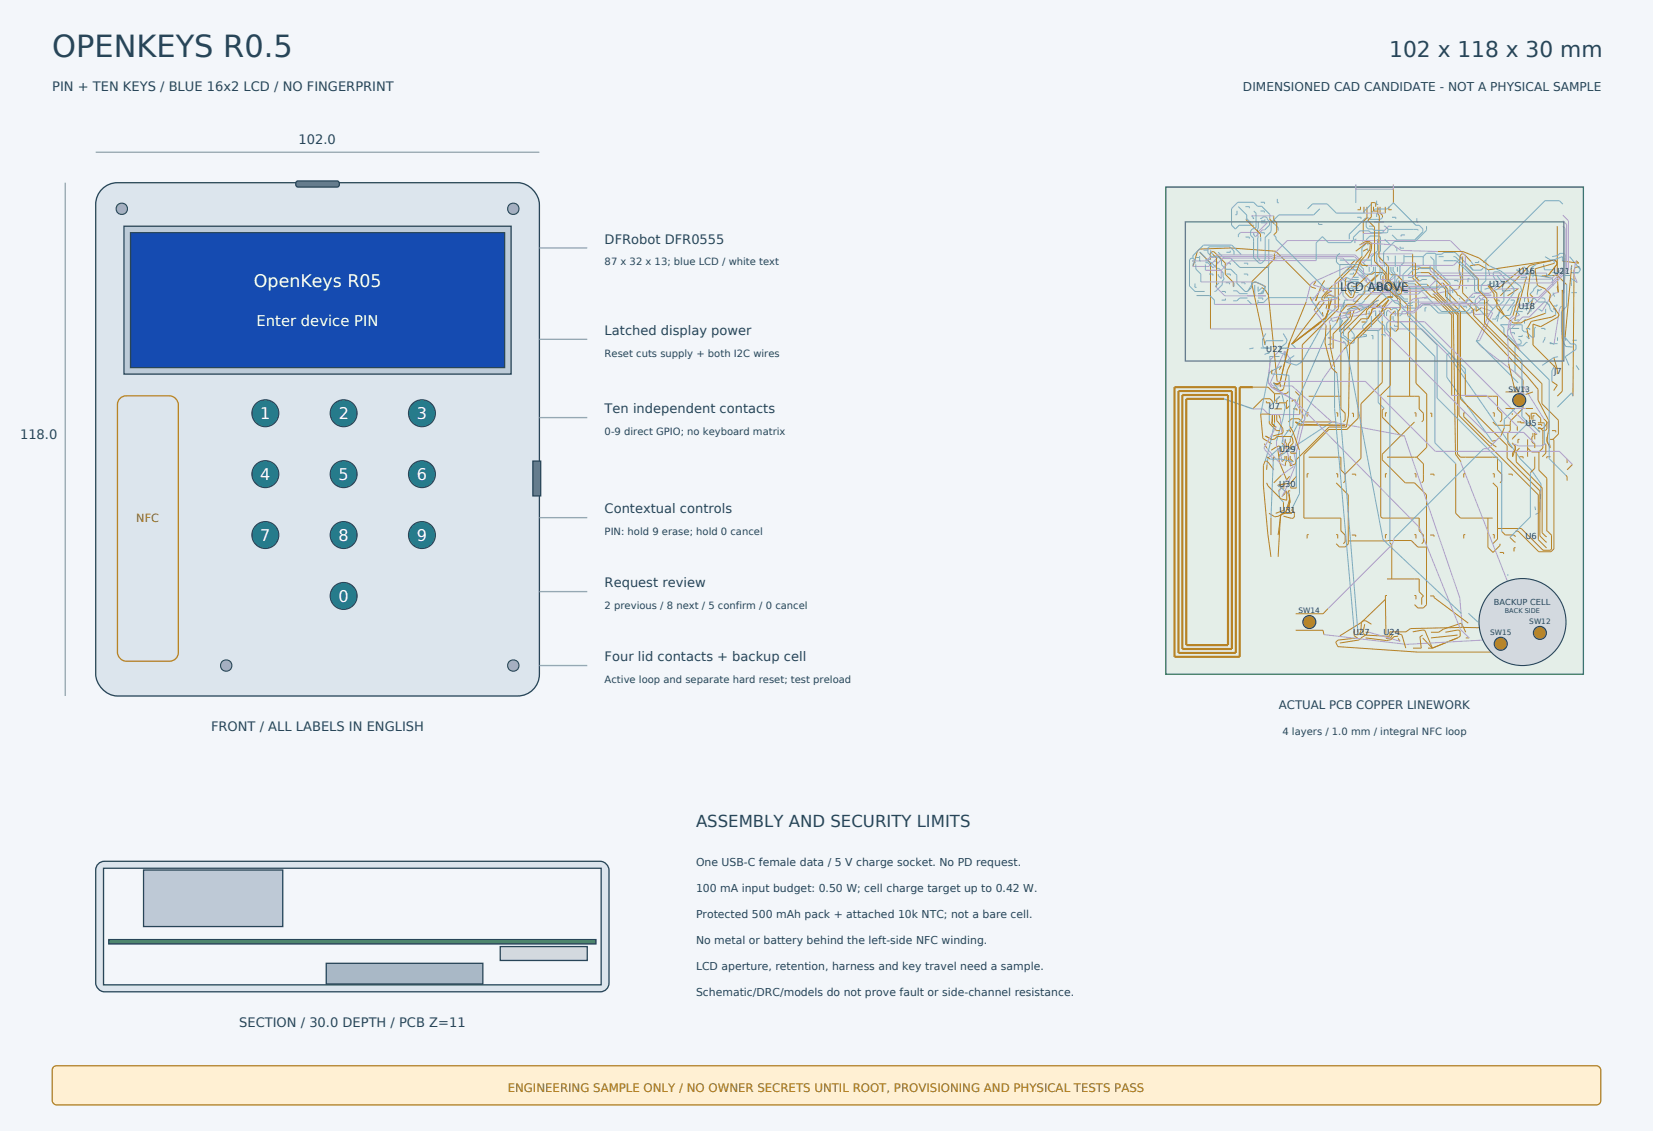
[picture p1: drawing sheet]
<svg xmlns="http://www.w3.org/2000/svg" width="503mm" height="344mm" viewBox="0 0 503 344" stroke-linecap="round" stroke-linejoin="round" font-family="sans-serif">
<path d="M0 0h502.7v344h-502.7z" fill="#f3f6fa"/>
<path d="M31.4 57.2a6.6 6.6 0 0 1 4.3-1.6h121.7a7.1 7.1 0 0 1 6.6 6.6v142.9a6.6 6.6 0 0 1-6.6 6.6h-121.7a7.1 7.1 0 0 1-6.6-6.6v-142.9a6.6 6.6 0 0 1 2.3-5z" fill="#dce5ed" stroke="#284558" stroke-width=".4"/>
<path d="M90.2 55.2l.4-.2h11.9a.96 .96 0 0 1 .7 1 .96 .96 0 0 1-.7 .9h-11.9l-.6-.4z" fill="#657f91" stroke="#284558" stroke-width=".4"/>
<path d="M37.7 68.8h117.7v45h-117.7z" fill="#bdcbd8" stroke="#284558" stroke-width=".4"/>
<path d="M39.7 70.8h113.8v41h-113.8z" fill="#154bb1" stroke="#284558" stroke-width=".4"/>
<g fill="#267b8b" stroke="#284558" stroke-width=".33">
<circle cx="80.7" cy="125.7" r="4.1"/>
<circle cx="104.5" cy="125.7" r="4.1"/>
<circle cx="128.3" cy="125.7" r="4.1"/>
<circle cx="80.7" cy="144.2" r="4.1"/>
<circle cx="104.5" cy="144.2" r="4.1"/>
<circle cx="128.3" cy="144.2" r="4.1"/>
<circle cx="80.7" cy="162.7" r="4.1"/>
<circle cx="104.5" cy="162.7" r="4.1"/>
<circle cx="128.3" cy="162.7" r="4.1"/>
<circle cx="104.5" cy="181.2" r="4.1"/>
</g>
<g fill="#9eb0bd" stroke="#284558" stroke-width=".33">
<circle cx="37" cy="63.5" r="1.73"/>
<circle cx="156.1" cy="63.5" r="1.73"/>
<circle cx="68.8" cy="202.4" r="1.73"/>
<circle cx="156.1" cy="202.4" r="1.73"/>
</g>
<path d="M36.7 121l1.7-.6h13.2a2.83 2.83 0 0 1 2.6 2.6v75.4a2.65 2.65 0 0 1-2.6 2.7h-13.2a2.83 2.83 0 0 1-2.7-2.7v-75.4a2.64 2.64 0 0 1 1-2z" fill="none" stroke="#b18028" stroke-width=".4"/>
<path d="M162.1 140.2h2.3v10.6h-2.3z" fill="#657f91" stroke="#284558" stroke-width=".4"/>
<path d="M19.8 55.6v156.1M29.1 46.3h134.9M164 75.4h14.6M164 103.2h14.6M164 127h14.6M164 157.4h14.6M164 179.9h14.6M164 202.4h14.6" fill="none" stroke="#91a6b6" stroke-width=".4"/>
<path d="M354.5 56.9h127v148.2h-127z" fill="#e4eee8" stroke="#367457" stroke-width=".4"/>
<g fill="none" stroke="#b78325" stroke-width=".3">
<path d="M423.8 56.2v5.5M364.9 76.7l3.2 3.3v20M368.2 79l-.1-2 .5-.5h.6l3.4 3.5v3.4l2.5 2.5v1.3M368.8 77.3l1.2 1.2v8.5l-.3 .2M378.9 66.7l4.4 4.5v.9M386.2 66.4v.3l1.3 1.4M387.4 65.6v1.3l.9 .9v2.7l-.9 .9M387.6 77.1v1.7l-7 6.9M412.1 79.2l-1.2 1.2v.5l-4.9 4.8v8.2M412.3 76.4l3.2-2.5 .7-.1 .5 .4-.1 1.7-2.9 3.6M413.5 74.5l1.6-1 1.2-.1 .9 .7-.2 1.7-.9 2.8M413.7 79.5l.5 1.2 1.9 .1"/>
<path d="M413.7 79.5l-1.3 3.6-.9 1.2M413.7 62.9v.9h-.8M414.2 77.9l-1.8 2v.5l-5.4 5.3v8.2l-11 11v22.4M414.8 62.9v1.9M415.7 62.9v3.4l-1.1 1.1v3.6M415.9 75.7l-1.4 .7M417.7 62.9v1.3h1.3M418.4 62.9v-1l-.3-.3h-1.1v4.4l-1 1 2 2.1v10.4l3.8 3.8v2.1l2.9 2.9v.9l.4 .4h.6l.5-.6v-1.3l-.7-.8v-1.6M419 62.9v2.2l.5 .5-.1 12.6 2.8 2.8v4.1l3.3 3.3v.3M419.7 62.9v1.9l.7 .7v.6M421.3 62.9v1.9M422.3 62.9v.9h.9"/>
<path d="M429.6 77.2v7.3l5.9 5.9h.6l5.4 5.4v24.4M430.5 80v4.2l1.1 1.2M437.3 76.5h7.6l5 2 2.9 2.3M444.8 78v11.1l4.1 4v1.6l1.6-1.1M447.4 79.5l-2.2-2.2-.5-.2-.6 .7-.4 4.4 .6 3-.7 2.6M472.8 79l-7.6 1.7-8.9 9.3M472.8 79l.7 .7M472.9 79.1l-20.2 3-3-1.6-2.7 .3M473.5 79.7v.7M473.6 68.8v14.9M479.4 79.3l.7 .7-4.9-.6M362.8 81l1.4-4.6 .6-.7 9.6-.3 13.6 1 10.9 10.9 1.3 .4"/>
<path d="M383.8 87.5l1 .6 1 1.7 2.6 26.2M384.9 87.2l-2.8-1.4h-1l-.4 .7 4 18.4M397.2 91.8l-5.3 12.9-2.6 11.6M398.4 90.3l.5 1.2M400.2 85.6l-.8 1.1M401.3 91.7l-1.6 2.6M402.1 94.9l.3 1.3M402.7 91.9l-9.9 12.8M402.8 87.3l-.5 1.3M402.8 85.3l-1 1.7-1.7 4.5 .5-1.2M403.3 99l-.3 5.2 1.9 7.7 1.7 1.6M403.6 92.6l-.3 1.3"/>
<path d="M404.1 90.7v3.6l-1 2.3-10.3 8.1M404.5 98.8v6.6l1.4 6.3M404.9 90.8l-1.6 5.6-2 2-8.5 6.3M404.9 91.3l-1.6 5.3-10.5 8.1M405.1 88.5l-1.2 .5-.8 .8-.4 1M405.2 86.8l-3.1 3.6v.8l.6 .1M406 90.2l-2-.5-.5 .4 .1 .6M408.5 95.2h2.2M409.5 84.3l-.4 1v3.7l1.4 1.4 .6 .2 .4-.3 .7-2M409.7 94.3l1.7-1h1l1.4 1.2M410 88.3l.9 1.5M410.7 94.3v2l-5.3 5.2v4.5"/>
<path d="M410.9 86.9l.1 .2h1.5l3.8-3.7h1.1l.5-.5h2.7l.7 .7v1.9l3 3v.8l.9 1h.3l2.6 2.5v3.2M411.9 94.3l-1.1 3.1-3.4 3.5M414.1 97.9h1.3M416.6 85.6h.6l1.9-2-.7 .4-3.3 3.3v1.6l-3.3 3.7h-2l-2 2.3-1.3 3.3M419 85.7v1.5l-4 4M419.2 91.3l-.9 .4-2.6 2.6-.3 1.6M420.4 97.6v18.7l-6.5 6.5v16.6l-4.8 4.8M420.6 83.9v4.9l-12.8 12.8v22.8l1.3 1.3v2.1l-.6 .5M421.7 87.3l3.3 3.4h.3l.5 .5v2.8l-.6 .6v5.5l-.7 .7M423 83.6h1.8l4 4-.1 32.9M423.2 94.3l-.7-.7h-.8l-.8 .8v.7l-7.9 7.9v24.2l-3.4 3.4h-5.5l-7.6 7.6v19.4h11.3v3.8l1.3 1.3v2.1l-.6 .6M423.6 90.3h-1.7l-3.6 3.3-1 .4-.3 1.3-1 1.7h-2l-4 4.3v3.6l-1.3 1.3"/>
<path d="M424.3 94.5l-1.5 1.5v21.3l-2.9 2.9v36.9l.5 .5h11.2v3.8l1.3 1.3v2.1l-.5 .6M430.3 86.3l.3 .3v30l3.3 3.2v16.2l-3 3M431.2 82l.5-.5h3.7l7.6 7.7 .5 .7h.3l4.4 4.4v1.6l20.7 20.8v6.1l5 5v4.2l-1.6 1.6M432 82.9h2.5l5.1 5.1v2.2l4.6 4.6v26.5l14.1 14.2v3.8l10 9.9v13.8l2.1 1.9M434 86.4l9.2 9.4v42.3l1 .9h11.2v3.9l1.3 1.3v2.1l-.5 .5M435.7 89.5h.3l6 5.9 .6 42.7 1.7 2.3M437 86.4v2.4l6.7 6.8v30.8l24.1 24.1v13.7l2.6 2.4M438.8 86.1l1.5 1.9v1l24.1 25.4 3.4 4v3.3l3.3 6.3v2.3l-.7 3.6 1 2.4v-.9l-.9-.9v-1.7M445.6 80.9l4 4v3.4l2.6 2.5v5.7l10.1 10.1M451.5 91.1v7.1l10.3 10.4M452.4 86.7l2 2.6v1.4l3.2 5.3M452.7 86.7l2.5 2.5v4.4l2.4 2.4"/>
<path d="M461.8 87.8l-3.3 2.2M462.1 89.1l-2 6.9M463.3 81.3l-7.9 6.6M464.3 84.2l-3.7 13.3M465.3 89.5l.9 .9-1 4.3-.7 .9M465.6 81.5l-1.1 7.9 .3 2.6M470.1 95.2l-6.6 2.4-1 .6h-2.3l-2.6-2.2M472.7 80.1l-5.8 1.6v.7l.7 4.4 2.3 1 1.6 1.6-.3 2 3 4.3-.4 .7-5.3 3-2.3-.8v6.3l7.4 7.4M473.1 95.8l-1.1 .6-6.3 1.3-1.3 2.4 .6 3M473.5 80.4l-3 3.6h-1.6M473.5 80.4l-2.6 3.3-1 .3h-1M473.6 83.7l.3 5.2-.3-1.6 .2-.5"/>
<path d="M473.6 83.7l2.9 2.9M473.6 83.7l-4.7 .3M475.5 89.1l-.4-.9v30.8l-1.5 1.5M477.9 81l.1-.2-2 21.8M480.2 81l-1.2 .4-.3 .6-.3 38.5M380.3 117.7h5.3l2 2M386.9 112.4l-.2 1.3M387.6 116.7h1.8v1M387.6 119.7v2.8M389.3 116.3l-.7 .6-1-.2M389.3 116.3l-1 .6-1-.5 .3 .3M389.7 111.3l-.7 1.1"/>
<path d="M391.9 119.1l-.7 .6h-3.6M392.2 104l-2.9 12.3M392.5 110.6l-.9 2-1.2 5.5-.4 .6-1 .1-1.8-1.1 1.6 1 .9 .1 .5-.4M393.9 119.1l1.4 1.3v5.7M412.4 102.7l8.1-8.1v-1.5l1.9-1.9-3 4.6-8.9 8.9-.4 21.5-.6 3.7h-5.3l-10 9.9-.3 1.3-1.5 .6v-.9l-.6-.6v-1.5M445.6 113.8v6.7h9.8v3.9l1.3 1.3v2.1l-.5 .5M458.8 110.6l1.6 6.9 1.6 1.7h-4.1M460.7 113.3l2.5 2.3v8.6l-3.9 3.8v3l-.7 .7v3.2l1.3 1.4M466.2 119.2l-2.3 .8M472 116l1.6 1.1-1.1 1.7M472.5 108.7l1.1 3.6M473.6 112.3v1.5"/>
<path d="M384.5 134.9l.7 1.4M384.9 132.6l1.9 1.1 .8-.2 .8-.7h4.2l.4 .4 .3 1.5-.9 1v.8M385.1 122v.5h1.2M385.2 138.9l1.1 .7M386 128v.8l2.2 2.2h1M386.3 126.2l-.3-.3h-2.6l.7 7.4 2.6 1.6M386.6 136.9l2.3-1.3 .8 .7v1h.9M387 122.5v-.5l-.8-.7h-2.1l-3.1 3.1M387.4 138.9l-.2 1.5M387.6 126.2v2.4M387.6 124.4h2.3M388.1 129.8l-1.3-.9 .2-2.7-.2 2.6 1.1 1.1"/>
<path d="M388.3 126.2v1.7l1.8 2.3 .1 1.1-.2 .5-2.9 .8M388.6 136.9l.3 2M388.9 138.9l.1 1.5 2.3 5.5 .9-1M388.9 122.5h2.3M388.9 126.2l.5 1.1M389.2 120.5l-.9 .9v1.1M389.9 134.7l.9 1v.8M390.6 137.8h-.9l-.8 .8v.3M390.8 138.7v.8l-.9 .9M390.9 133.5v1l.4 .4v1.6M391.3 131h1.1v.4M391.3 138.7v1.5l-.4 .4v1.1"/>
<path d="M391.6 121.7l-.4 .4v2.3l1-1M391.8 128.3l1-.9h2.3l.9 .9h10.4M392.2 129.6l1 1.7 2 5.6M392.4 133.5v.9l-.6 .5v1.6M392.4 138.7v.8l.9 .9M392.5 137.3v.5h1.7v-.2M393.3 124.4h1.1v.4M394.2 121.7h-1.2v.5M398 139h9.8v3.9l1.3 1.3M398 120.5h9.8M398 125.5h-.5v1.2M406.3 125.5h.5v1.2"/>
<path d="M409.1 129.3h-14.1l-1-1 1.5 .7 13.5 .4M411.1 125.7h.5v1.1M420.9 124.2l-.5 .5v2.1l5.6 5.7h1.1M421.8 120.5h9.8v3.9l1.3 1.3v2.1l-.5 .5M421.8 139h9.1M421.8 125.5h-.5v1.2M430.1 125.5h.5v1.2M430.2 128.3l-9.8 9.8v1.7l7 7h2.8l3.6 3.7v33.4l-.9 1h-1.7l-1-1M430.9 139l2 2.1v5.2l-.5 .5M434.9 125.7h.5v1.1M445.6 125.5h-.5v1.2l7.9 7.8 2.1 1.5M454 125.5h.4v1.2"/>
<path d="M454 128.3l1 1h4.3M455.1 133.9l-1.3 .3M457.5 130.2l-1 2.3M457.9 124.2h2.9M459.9 134.7l.9 .9M459.9 125.7v.5M460 134.9l.8 .7v1.3l-.8 .8v1.2l.8-2.2M461 132.4l-1.1 1.2M461.4 128.3h1.1M461.4 129.6l.1 1.4M462.1 138.9h1.1v.5M462.1 133.6h-.5v1.2"/>
<path d="M462.1 136.3l-1 1v3.2l7.9 7.9v13.7l1.1 1.1h.3M462.5 128.1v.5h1.1M463.9 125.5l1.2 1.2M464.1 124.2h2.1M464.6 133.6v5.3M464.6 136.3l1.2 1.1h2.2M464.7 126.5h.4v2.6M465.1 128.7l.6 .5v.4M465.7 127.6v-1.9h1.4l1.4 1.5v1.4M466.2 131.7v1l-.3 .3v1.3l.5 .6h.4v1.4M466.7 126.5h-.5v1.1M466.7 131.7l.1 1.9"/>
<path d="M466.7 132l.8 .1M466.8 138.9v3.5l-1.4 1.4M467.7 130.2h.7l.8 .8M467.7 130.7l.6 .7M467.7 129.1h1.2v.5M467.7 128.6h1.9M468 137.4v5.6l2.4 2.4v16.1l1.4 1.3v4.2l-.3 .3h-2.2l-6.7-6.6h-7.2M469.2 131v5.3l-1.2 1.1M469.5 127.4l1 .9-.1 2.2-.5 .5h-.7M470 135l.1 2.8-1.1 1.1M470.5 128.7l-.9 1.3-.7 .4-.5-.2M471.4 133.6h.9"/>
<path d="M471.6 138.9h-1.2v.5M472 131h1.1v.4M472.3 133.6l.3 .3v33l-.9 .9h-3.7l-6.3-6.3h-.8M476.6 139.6v1.2M385.2 146.8l.4 1 4 3.9 1.7 .4v-2.8M385.3 141.3l-.1 1.6M386.5 157.4v5.3M387.4 142.9l-2.1-2.7h-.6l-.5 1.4v5.9l1.3 14.6 1 7.2M388.6 147.6l.3 .3h1.7M389.7 144.5l-2.3 2.3M390.3 152.7v2.5l-2.3 .9M390.6 148.4h-.9l-.8 .8v.3"/>
<path d="M390.8 147.1l-2.2 .5M390.8 149.3v.8l-.9 .9M392 150.3v5.1l.8 .7h-2.5l-1.6 .9-1.1 .2-1.7-1.1M392 150.3l.4 2.4-1.3 2.9-.7 .7h-.7l-.3 .7-.7 12.3M392 150.3l.1 1.7-1.1 3.8-.7 .2-.8 .6-.8 6.1M392.4 149.3h-.6l.2 1M392.5 147.9v.5h1.7v-.2M393.2 154.1l-.4 1.1 .8 .6v1.4l-.4 .4-2.9-.6M394.3 144.9l-1.9 2.2-3.8 .5M398 144.1h-.5v1.1M406.3 144.1h.5v1.1M406.4 146.8l3.6 3.7v14.9l-.9 .9h-1.8l-.9-.9"/>
<path d="M409.1 144.2v2.1l-.6 .5M411.1 144.2h1.2v.5M421.8 144.1h-.5v1.1M430.1 144.1h.5v1.1M434.9 144.2h1.2v.5M442.7 141v15.1l1.5 1.5h9.8M445.6 144.1h-.5v1.1M452.5 157.6v8.9l1.6 1.5 2.1-2.1v-.5M454 144.1h.4v1.1M454 146.8l1.4 1.5v15.6l-1.4 1.5M458.8 144.2h1.1v.5M476.2 144.5l.4 .4v1.3"/>
<path d="M478.2 141.2l-1.6 1.7M398 162.6h-.5v1.1M406.3 162.6h.5v1.1M410 164.5l19.2-.1 2 2h2.6M411.1 162.7h1.2v.5M421.8 176.1h9.8v3.9l1.3 1.2-.5 .6v2.1M421.8 162.6h-.5v1.1M422.7 165.1l.6 .6v10.4M430.1 162.6h.5v1.1M434.9 162.7h1.2v.5M445.6 162.6h-.5v1.1M454 162.6h.4v1.1"/>
<path d="M456.1 168h1.2v.5M456.7 161.6l1.1 1.1h2.6l.5 .5M459.2 163.4l1.5 1.5h.2M460.5 162.8l.2 .1M460.9 166.6h-.5v1.1M394 191.7h8.4l.2 1.3M403.9 185.1l-1.5 1.6h-8.4M411.8 191.7v1.6l1 .7-5.9 .7-.7 .6 .7 1.4 24.1 1.6h29.6M412.9 191.2l-.1 1.1M414 189.3l.6-.5h.8l1.7 1M414 189.3l-.1 2.7-.4 .7-.7 .4M414 189.3l-6.5 4.1"/>
<path d="M415 189.8l-.5 2.6 .1 .3 .7 .4M415.3 193.1l-2 1.5-5.8 1M415.3 192.3h1.1M421.3 182.3l.2 10.5M421.3 182.3l-7.3 7M421.8 181.1h-.5v1.2M423.5 192.9l-.6 1.2h-1.4M425.2 192.8l.9 .1 .3 .3 1.1 3.9M425.2 194.1l.6 .9M425.2 193.5l-1.3 .1-.9 .9-1.3 .3-6.4-.8M429.7 192.2l2.9-.6 .8 .2 2.2 5.3M430.1 181.1h.5v1.2"/>
<path d="M432.7 194l2.9 3.1M432.7 193.1l-.9 .6 .4 3.4h-2.5M434.3 197.1h1.3M434.9 181.2h1.2v.5l10.4 7.8M439.6 192.3l4.1-.7 .2 .2 .2 .5v1.2l-.6 .4-7.9 3.2M443.2 194l-7.6 3.1M443.2 193.1l-8 .9M444.5 189.5l-5.6 1.9-1.4 .9h-2.3M444.5 189.5l.2 1.3M444.5 189.5l1.3 2.8M444.7 190.8l-15.8 .4-1.3 1h-4.9v1.3l-7.4-.4M445.8 194h1"/>
<path d="M460.6 193.3h-8.4l.3 1.3M464.1 191.4v3.6h8.4M472.5 190h-8.4l-2.2 1.1-17.2-.3"/>
</g>
<g fill="none" stroke="#7cacc0" stroke-width=".3">
<path d="M412.3 56.2v5.5M362.6 79.3h1M362.8 78.5h-.6l-.5 .5v8l1.7 1.6h3M362.8 78.5l.3 .3h.6M363.6 79.3l.1 .1M363.7 79.9h-.6l-.3 .2v.9M363.7 78.3h1.1M364.8 77.8v1.6h.3M364.9 76.7l1.7 1.6M366 76.1h1.3M366.6 79.9h.8l1.5 1.6M366.6 78.8h1.4l.2 .2"/>
<path d="M366.6 79.4h.9l.4 .3h.4l1.8 1.9h.6l1.3 1.3 .2 2.1-.5 .5v1.1l-2 2h-.4M368.2 76.1v.6l.6 .6M369.2 79.4h.7l.6 .6M370.5 76.7l1.8 1.8h1.9l2.9 2.8h8.7M374.2 76.2v.5h-1.2M375.3 77.4v-1.1l-1.3-1.2h-6.3l-.4 .3v1.5l1.3 1.2h1.9l1 1v1.4l1.4 1.4h1.4l1.8 1.8v2.5l2.5 2.4h.8M376.2 64.1v1.2h-.5M376.6 62.8l2.5 2.6v1.1M377.3 70.7l-.7 .7v.7M377.5 77.4l-2.9-2.9h-8.6l-3.2 3.3v.7M378.8 72.1h1.1v.5M378.8 62.8h1.1v.5"/>
<path d="M379.1 66.5l1.3 1.3h.7M379.1 66.5l-.2 .2M380.6 65.6l.5 .5v.4l.3-.2M381.1 68.4v.1M381.3 70.8v.7l.5 .5M382.7 67.5v1.9l-.3 .3 .1 8.8 .8 .8M383.3 66.3l.2 .2 .6-.6h.9l1.1 1.5v1l-1.4 1.5M383.3 72.1l.1 1.3M383.3 70.8h1.2v.5M383.3 64.2h1.2v.4M383.4 61.5h1.2v.5M383.5 67.8h1.9"/>
<path d="M384.7 66.7v.5h-1.2M385.9 72.8l-.1 8.5M386.2 66.4v-1.2l-2.5-2.5h-1.3l-1.2-1.2h-4.8l-1.9 1.9v5.1l1.2 1.2 1.1-1.2 4.6 .1M387.4 71.4l.6 .7v.7l15 14.9h8.1l1 1.3h1.1M387.5 68.1l1.2 1.1v.9M388.5 60.5v1.1h.4M401 67.8v.5h1.2M401.4 63.5l-1.9 1.9h-10.6l-2.3 2.3-.1 2.8-1.7 1.7v6.7l-1.1 1.2h-.7l-1.8-1.8v-5.9l-.9-.8v-1.4l.7-.6h.6l.4-.4v-4.3l-.7-.7M407.5 79.1h9.5M407.5 77l-1.1 1v1.7l.8 .8h6.1l1.4 1.3M412.1 79.1v.1M412.5 72.8h-.5v1.1"/>
<path d="M412.7 66.1h1.2v.5M414.2 77.9v-2.6l1.3-1.3v-1.1l1.1-1.1h2.9l.3 .4v4.2l-1.1 1.1v2.3l.3 .3v1M414.6 80l1.1 1.1M414.6 71v2.1l-.3 .3M415.9 75.7v.4h1.1M416 67l-.5 .5v1.5l.6 .6h1.3l.5 .4h3M416.3 68.8h1.6M416.5 73.4h-.5v1.2M417 62.2l-2.2 2.1v.5h-8.4l-2.8-2.8h-4.4l-1.5 1.5M417 64.8l1.2-1.2h3.7l1.9-1.9 6.8 6.8h1l1.1 1.1v.9l-2.5 2.5h-5.3l-1.5-1.6M417.9 67.5h3M418.7 61v1.2h.4"/>
<path d="M418.9 72.8v3.5l-1.9 1.9v2.9M419.1 64.8h-.4v1.2M419.4 67.5h.1M419.7 78.1v1l-.3 .2M420.4 66.1l-.5 .6h-3.2l-.4-.4h-1l-5 5v1.5M420.9 68.8h.3l1 1M421.1 72.8l1.9 1.8M421.7 78.1h.5v1.1M422.2 69.8l-.1 .7-.4 .3h-4.8l-.6-.6h-2.7l-2 2v.8l-.8 .8h-6.8l-1.8-1.8-1.9 1.9v5.4M422.2 69.8h8.9l.3 .2M422.4 68.7l.9 .2M423.3 66.1h1.2v.5"/>
<path d="M424.3 75.2h.5v1.2M424.3 77.8v3.3M425.8 75v.5h1.2M427 77.5v2.3l-1.4 1.3 .1 2.9-.9 1v2l-.5 .5v2.3l.7 .7v1l2.2 2.1h4.1M427 78.1h5.8M427.3 71.4h-1.2v.5M429.9 69.8h.1M430.9 66.4v1.1h.5M432.8 78.1v2.6M433.8 68.8v1.2l-3.4 3.4h-6.3l-3.3 3.4v3l.2 .2v1.1M435 78.1l1.1 1v4.3l1.2 1.2M436.7 77.3v4.6l4.3 4.2v5.3l1.8 1.9"/>
<path d="M436.7 77.3h1.8l.5-.5h3.6l5.4 5.4M436.7 77.3l-.3-.3h-2.6l-1 1.1M437.5 78.1h1.5M439 79.3h4l5.4 5.4v3.9l.4 .3h1.2l.5-.4M442 78.1h.6l6.8 6.8v3.1M447.4 79.5l.6 .9 .5 .3M449.7 79.4v.4h-1.2M451.9 79v6.4l-1.4 1.4v1.7M469.9 78.1l1.6 .9h1M472 78.1l1.7-.4 .7-.6h1.3l.3 .3-.1 6.4M472.5 79l2.7-.9v1.3M472.5 79l.2 1.1"/>
<path d="M475.3 62.1l-1-1.1h-4.5l-18.8 18.8M477.3 78.1l3.3 3.9M363.4 86.2v1.2h.5M363.7 80.4v1.4l1.5 1.5v2.4M363.9 89.9h4l1.4 1.4v1.3M366.6 80.4v1.8M367.7 83.3h1.2v.5M370.5 83.3v.5l.9 .9M370.7 86l-1 1.2M371.5 88.6h1.2v.5M372.7 90.8v.5h-1.2M372.8 86h1.1v.5"/>
<path d="M373 83.3h1.2v.5M373 80h1.2v.5M375 88.4h1.2l.8 .9h2.4M375.3 86v1l-.2 .2M377.5 86h1.1v.5M378.3 83.3h1.1v.5M378.3 80h1.1v.5M379.4 91.3l1.3 1.3h1.3l.6-.6M379.4 90.6h-2.4l-.8 .9h-1.2M379.4 88.6l1.6-2.6 .7-.3 2.3 1 .7 .6v.3l-1.3 1.7M379.8 91.6h.1M380.6 85.7v1.7l-1.2 1.2"/>
<path d="M381.6 86.7v3.3h-2.2M382.6 87.2v1.4l1.2-1.1M382.6 91.3v.7M382.6 90.6h1.4v.6M382.6 90h2.4M382.6 89.3h1.4M384 88.7v.6M384.9 87.2l-.9 2.1M385.8 81.3v9.2M385.8 90.5h21l.7 .8M385.8 90.5l-1.5 1.5h-1.7M398.9 91.5l3.5 4.7"/>
<path d="M404.7 96.6l.5 1.2M405.9 90.2v.3M406 93.9l-2.1 2-8 14.2-1.6 1-3.3-1-.4-3.3 1 1.3-2.5-.9M406.5 98.2l-3.4 4.1-9.6 22.2-.3 5.3-.7 .6h-.3l-2 2.7-.3 1.6M406.9 96.6l1.4 .9M407.5 80.5v3.4l1.7 1.8h4M407.5 85.7h.5v1.1M408.3 97.5l-.6 1.1v3.7l.3 .4h.5l2 1.7h.9l.4-.3v-2.4l-1.7-2.2M408.3 97.5l-.6 1.2M408.4 83.3l1.3-1.2h3.5l3.5 3.5v2.6l-.2 .3h-1.7l-.5 1.1h-1.1M408.4 88.6v1.3M408.9 91.8l-.5 2.1"/>
<path d="M408.9 91.8l-1.1 2.3-.4 6.8M409.5 84.3l1.3 .7h2.4M410 91.3h-1.1v.5M410.5 88.6h.4v1.2M410.9 86.9l.9 .7h1.4M411.5 84.3h1.7M411.6 82.9v.4h-1.1M411.7 86.3h1.5M413.2 83.7h1l1.3 1.3v.6M413.2 91.6l-1.6 .1M413.2 87h2.4l.4 .4M413.2 93.6l-2.7 .3-1.2 1.7v.4l.8 1-1.3 2-.3 3 1.5 1.2 1 .5"/>
<path d="M415 91.2v.3l-.8 .8h-1M415.7 96.1v1.7l-1.3 1.3v.6l.8 .8h4.1l.8-.8M416.4 81.1v1.5M416.4 94.6v1.5M417 96.1v3.4M417.7 81.1v1.3l-1 1h-1.5l-2.2-2.2h-3.5M418 94.5h.4v1.6M418.4 81.1l-.1 6 4.1 4.1M418.7 92.3l2.3 2.4v1.4M419 96.1v1.3l2.1 1.8v1.7M419.2 91.3l-5.4 3.2 .8-.6-.2-.8-1.2-.2M419.4 94.5l.3 .3v1.3"/>
<path d="M419.7 81.1v2l-.6 .5M420.4 81.1v2l-.5 .5v1.4M420.4 96.1v1.5M421.7 81.1v1.7l-1.1 1.1M422.2 94.3l-.5 .5v1.3M422.3 81.1v1.8l.7 .7M422.7 99.2l1.8 1.6M423 96.1v1l-1.3 1.2v2.1l1 .9v63.8M423 81.1v1.5l.7 .7v.6l-.8 .8v5.9l1.5 1.6h.6l3.1 3h.6l16.9 17v1.6l-4.6-6.3-1 .3v6.9l13.8 19.5M423.2 94.3l.5-.5h.9l.5 .5-.1 1.8M423.7 96.1v1.1l.6 .7h1.5l10.6 10.5v26.3l6.3 6.3M423.7 81.1v1.3l.5 .5v4l-.6 .7v2.7"/>
<path d="M424.1 98.7v.5h1.2M424.3 94.5v1.6M425 81.1v1.5M425.5 88.7v.6l1.6 1.7h1.1M425.5 85.3l-.2 2-.6 .6v1.4l2.3 2.3h1.2M426.4 94.7v.7l-.8 .7M426.6 86.4v1.2l.6 .7h1M428.1 96l9 8.9v16.2l19.6 19.6v20.9M428.2 86.3h2.1M428.2 87.6h4.1l.3-.3h6.8l.7 .7v4.1l2.1 2.1h1.2l.4-.3v-1.2l.6-.6h1.3l.8-.8h.7M428.2 85.7h1.6l1.7-1.7h3.7l1.8 1.7v.7M428.2 92.9h1.5"/>
<path d="M429.8 91.9l-.6 .4h-1M430.8 90.6l.5 .5v2.5M431.2 82h-1.3l-1.7 1.7M431.3 93.6h.5l1-1h2.1l2.6 2.6h9.7l1.3-1.3-1.1 .8M432 82.9h-1l-1.4 1.4h-1.4M433 90.6h.9l.3-.2 4.2 4.3h7.7l1.1-1.1v-1.5h1.5M433.9 93.6h-.5v1.2M433.9 85h-1.5l-.4 .4h-.4M433.9 88.3h-1.5l-1 1.1M434 86.4h-2.3l-.6 .7-2.9-.1M434.9 81.7h-2.6l-.6-.6h-2.7l-2.3 2.4v1.8l-.9 .8v1.5l1.4 1.4h1M435 80.7l-.1 1.5"/>
<path d="M442.2 85.3h1.2v.5M442.3 88h-.5v1.1M443.7 82.2l1 2.5M443.9 90.6v.5M444.9 93.3h1.1v.4M445.3 81.7h.1M445.6 80.9l-.1 .1M445.9 87.3v.5M446.9 84.7h-.5v1.1M447 80.8l1 1.4M448.4 89.9v.5h-1.2M448.7 91.2v1.4l2.6 3 .9 .6v.4l1.3 1.3h.3"/>
<path d="M449.7 90.4l.8 .7h1M450.5 88.5l1.2 1.3h1.8M451 81.6l-.6 .6h-2.4M451.5 88l3.3-1 .6-1-1.3-2v-1l.4-.3h1.3l4.6 4.9v1.4l-5.4 7.6v.4h-1.2M452.1 91.9l2 2M452.7 82.1l.3 1.6M452.7 91.3l-.8 .8h-2.2M452.8 80.8l3.7 1.7 5.9 4.6 .4 1.3-.7 .7M453.9 86.1l-1.5 .6M454.1 93.9l-1.1 1.5M454.8 91.3h1.1v.5M455.2 83.7l1.7 2.4"/>
<path d="M455.4 87.9l-1.5 .7M456.1 93.9l-.8 3.9M456.9 87.3v1.3l2.5-.3M457.4 88.2v3.2l-1.3 1.3h-.8l-1.2 1.2M459.4 91.3h1.2v.5l-2.1 2.8M460 99.5v.4M461.3 81.9v.5h1.2M461.5 92v-.9l.4-.5-.3 1.3-1.7 1.7v.7l-.7 1.6-1.8 .1-1.1 1M461.6 83.7h2.2l.2-.2h.6l.3 .2h2.2M461.9 97.2l-1.3 .3M462 99.9h-2.9l-.6 .6v1.4l2.8 2.8h1.1l.2-.2v-.7l-.6-.6h-.2M463.1 93.9h1.1v.5"/>
<path d="M463.1 93.1h1M463.1 94.8l-2.1-.2 1.1 1.2M463.4 81.1l1.9 1.9h.9M464 99.9h1.2v.5M464.1 90.6h-.5v1.2M464.1 97.2h-.5v1.2M464.1 93.1l2.5-2.5 1.2 1.3h2.4l1 .9 .3 1.4 .5 .6h.3M464.3 84.2l-1.8 .1M464.8 92l-.7 1.1M465.6 94.8v-.9l-1.1 1.7M466.2 84.3v-.6l5.9 .9 .2 2.3M467 99.5l-.4 .4v2.6h-.8l-1.6-1.6h-.7l-.6-.6-.1-1.5h-6.5l1.1 1v1.7l3.6 3.7"/>
<path d="M467.2 80.4l-1.6 1.1 .6 .9M467.6 86.8l-2.3 2.7M467.9 93.9l1.1 .8M468.7 99.9h1.1v.5M468.7 90.6h.7l.5 .5M468.9 88l-1.2 .5v-.5l-.3 1.6M469.4 80.4l.3 1.7h2.4M470.1 93.9v1.3M470.4 83v.8h1.7M472.3 89l.5 1.2M472.3 93.9h.8v1.9M472.6 93.9l.6 .6"/>
<path d="M473.5 92.6v.5h-1.2M474.9 93.1l-.6 .8M475.2 81.5v1.4h-3.1M475.9 83.8h1.8M475.9 83.8v.7M476.5 86.6v6.6l-1.6 1.6v4.9l.3 4 1 1.7 2 .1M477.9 89h1.7M477.9 81l-.2 1.1M479.6 85.9l-1.9-1.3 .2 2.3M480.2 81l.4 1M480.6 82l-.6 1-2.3-.1h2.4M381.2 105.8l-1.3 .3"/>
<path d="M385 101.4l-1 1.7v2l.3 .6 1.8 .2-2.7-.1M385.3 107.5h.5l.3-.3-1.5 .6M386.7 113.7l5.3 .4 .2 15.5M387.3 116.4l2.6 3.5 1 4-.7 3.3-2 6.9M389.1 108.4h-3l.2 1.1M389.6 105.5l-.5 .4M389.7 111.3l-3.4 1.8-.4 .5-2.5 12.3M390.3 103.6h-5.3l-.3 1.3M390.3 101.4l1.1 2-.3 1-1.5 1.1M391.8 105.8l-2.7 .1M392.8 104.7l1.2 1.1M393.6 108.1l-1.9 1.3"/>
<path d="M402.4 115.1l-5.6 11.3v1.3l-1.3 1.3M405.1 104.5l-1.3 .3M405.1 102.5l-1.3 .3M405.9 111.7v12.5l5.9 67.5M406.6 113.5l6.3 77.7M407.7 102.2l.8 .7M408.5 103.7l.8 .8 11.3 59.5 23.8 22.5M414.4 101.8h1.2v.5l-4.6 .6M417 102h.5v1.2M419.1 100.5v21.9l1.8 1.8M420.1 101.8h1.2v.5M440.7 108.4l21.7 31.2 3.3 3.3 2.9 4.3-.3 8.6-1.3 .6"/>
<path d="M450 103.6h-1.1l12.8 12.8M459.4 101.2h1.2v.5M461 105.2l-.3 .3v7.8M461.8 108.6l1 1v17l2 2M462.3 106.6l8.8 8.9v24l5.1 5M462.9 101.8v.5h-1.1M464.3 102.3l.7 .8M464.5 104.3l-.2-.3-1.2 1.2h-2.1M469.8 102.5v.5l-.6 1.2M472.9 111.1l-.9 1.7v3.2M473.7 104.5h-2.3v-.3l1.2 .5M473.7 102.6v1.1"/>
<path d="M473.8 108.5l-1.3 .2-3.5 2.4M476.2 103.7l-.2-1.1 1.6 2h1.4l.3 .3v1.3l-3.3 2.3 1.1 2.6M478.2 103.5h1.4M479.3 111.1l.9 1.4M386.3 139.6h3.3l3.7 .8M387.6 128.6l-1.5 7.4-1.4 4.2M389.2 120.5l-3.2 3.2v4.3M390.9 133.5l-.4 1.7-4.9 4.1-.3 2M394.2 137.6v10.6M395.2 136.9v13.3l-2 3.9M396 127.3l-1.1 1.3-2.5 4.9M405 128.3l-16.1 10.6"/>
<path d="M451.2 136.5l-27.1 27.1M460.8 124.2l-3.3 3.3v2.7M464.8 128.6l-3.8 3.8M464.8 128.6h.6l2.9 2.8M469.6 128.6v6.1l.4 .3M478.4 120.5l-.4-1-4.4 4.4M387.2 140.4l-.7 17M388.6 147.6l3.4 2.7M388.9 149.5l.2 1.9 1.2 1.3M465.4 143.8v13.4l-6.2 6.2M466.8 154.1l.2 1M458.6 174.6v.5"/>
<path d="M446.6 186.5l2.9 2.7"/>
</g>
<g fill="none" stroke="#b3a0ca" stroke-width=".3">
<path d="M412.3 56.2v1.3h11.5v-1.3M380.6 65.6h6.8M384.7 69.9h-.7l-2.2 2.1M385.4 67.8l-3 2.9h-5.1M387.6 77.1l3.9-3.9h49.6l4.5 4.5v3.2M400.3 79.3h-26l-2.9 2.9M413.5 74.5l2.3-.6 7.9 .6 2.3 1.7 11.3 .3M414.8 64.8h6.5M419.4 79.3l.7 .7h10.4M422.4 68.7l-2.3 2.3h-5.5M429.6 77.2h-12.3l-2.7 2.8-2.5-2.5h-23.9l-.3 .3h-.6l-.3-.3h-17l-.7 .8h-1.4l-1.1 1h-4.2M444.8 78l-2.7 2.7h-27.9l-1.4-1.4v-.4l-.8-.8h-23.7l-.2 .2h-1l-.3-.2h-16.2l-3 2.9h-4.8"/>
<path d="M475.3 67.1l1.2 1.2v13.6l-8.6 8.6-16.7-.1-1.9 1.9h-17.1l-2.4 2.4h-3.4M475.3 68.8l.7 .7v12.3l-4.3 4.2h-15.5l-3.1 3.2h-5l-2.7 2.7h-15.6M475.3 65.4l1.7 1.7v14.9l-10.8 10.8h-33.8l-2.4 2.4h-2.1l-.3 .2h-4.3l-1.1-1.1M479.4 79.3l-.4 1-.3 3.3 .9 2.3M365.2 85.7h15.4M366.6 82.2h4.8M368.9 81.5l3-3h14.7l.3 .2h1.3l.3-.2h19.9l8.7 8.8h3.5l.8 .8h.8l1-1h3l.6 .6h10l1.6-1.6h.4M369.7 87.2l2.8 2.8h12.5M371.4 82.2v2.5M399.4 86.7l5.7 1.8-2.8-.7-.4 .2-3 3.5M399.7 94.3l3.6 4.7M402.3 88.6l3.6 1.6"/>
<path d="M408.4 89.9l1.4 1.4h1.8M409.5 81.2l-10.3 4.6-.6 .7-1.4 5.3M409.5 84.3l-4.3 2.5M411.5 84.3l-5.2 6.7-5 .7M411.6 91.3v.4M413.8 94.5l-1.3 .6-7.3 1.7-1 1 .3 1M414.7 81.8v1.7l3 3h3.1l.9 .8M416.5 88.5l.5 .5h7.2l1-1h.6l.6 .6h6l1.8 1.8-4.5 .5-2.7 2.6h-12.5l-6 1.7-5.2-1.3M418 94.5l-1.3 .8-8.4 1.4-3.1 1.1M418.7 92.3l-.3 .3h-49.1M419.4 94.5l3.3 3.4h10.6l34.2 34.2M425 91.5h-1.6l-1.6 1.6h-15l-.8 .8"/>
<path d="M431.4 89.4l-18.1 .1-1.7 1.8M431.6 85.4h-5.2l-.6 .7h-.6l-.3-.3-5.9-.1M434.9 82.2l.9 .8h34.6M443.6 87.8l-7.9 1.7M447.4 94.7l1.3 .9 4.3-.2-4 8.3 1.4 1.6 10.3 8 2.2 1.9v1.6l6.6 10.6M450.5 93.6l2.8 .9 .6 .7-3.9 8.4M452.7 86.7l-14 .1-1.4 1.4h-10.7l-.6-.7h-1l-1 1h-2.8l-.8-.8h-4l-.4-.3M453.5 89.8h-3.4l-1.4 1.4M460.1 96l-1 1-.6 4 .3 9.6M461.8 87.8l-6.4 .1M462.1 95.8l-2.3 1.3-.6 2.3 .3 2 2.8 5.2M464.3 84.2l-.3-.4h-39.5l-1.2 1.2h-3.4"/>
<path d="M469.9 91.1v.5l-4.8 4.8h-2l-3.1 3.1M473.9 88.9l-1.3 .3-1 1-2.6 4.5M474.3 93.9l-1.7 10.8M475.2 81.5l-3.4 3.4h-34.2l-.3-.3-2.6 2.6h-7.4l-.7-.8M475.9 84.5l-.4 4.6M368.1 100h64.3l8.3 8.4M386.3 109.5l-.7 6.6 1 1.6 1 .4 6 3.6 3.3 5.3-2.7 10.6M386.3 109.5l-.6 6.9 1.3 1.7 6.6 3.6 38 38.7 12.6 31.1 2.6 2.5M388.4 116h26.8l21.3 21.3h37.7l4 3.9M392.5 110.6v-1.3l-1.9-2.5-4.3 9.6 .7 1h5.9l12.1 10.9 22.1 4.2 16.8 49.3 .8 9M403.8 102.8l5.5 1.7M405.4 106h-15.6l-3.5 3.5"/>
<path d="M408.7 106.2l-6.3 8.9M421.1 100.9l30.6 30.6h11.7l3.4 3.4M462 119.2l1.9 .8M381 124.4h3.1l1.7 1.7h9.5M385.2 136.3l4.3 4.7 1.4 .7M388.1 129.8l-3.7 6.3 .2 .6 2.5 2.7 .1 1M388.2 134.1v1.7l1.3 2.3 .4 2.3M389.4 127.3l.6 6 2.3 6.9 1 1.7-3.6 2.6M395.5 129l-2 8.6 .6 3.3-3.3 8.3-.9 1.8M441.5 120.2h10.5l9.4 9.4M456.5 132.5l-4 4h-1.3M460 134.9l1.9 .7h6.7l1.4-.6"/>
<path d="M460.8 124.2h3.3M391.3 145.9l-2.4 3.6M444.3 140.4l19.8 51M424.1 163.6l-.7 2-19.5 19.5M402.6 193l25.2 3 24.7-1.4M416.4 192.3l9.4 2.7"/>
</g>
<path d="M372.3 121.3l8.7 3.1" fill="none" stroke="#7cacc0" stroke-width=".4"/>
<path d="M381 117.7h-4v82.1h-19.8v-82.1h18.6v80.9h-17.4v-79.7h16.2v78.5h-15v-77.3h13.9v76.1h-12.7v-74.9h11.5" fill="none" stroke="#b78325" stroke-width=".66" stroke-linecap="butt"/>
<path d="M360.5 67.5h115.1v42.3h-115.1z" fill="none" stroke="#677e8d" stroke-width=".4"/>
<circle cx="463" cy="189.2" r="13.2" fill="#d3d9df" stroke="#284558" stroke-width=".33"/>
<g fill="#b95042" stroke="#284558" stroke-width=".33">
<circle cx="468.3" cy="192.5" r="1.98"/>
<circle cx="462" cy="121.7" r="1.98"/>
<circle cx="398.2" cy="189.2" r="1.98"/>
<circle cx="456.4" cy="195.8" r="1.98"/>
</g>
<path d="M30.1 262.5l1.6-.6h150.9a2.83 2.83 0 0 1 2.6 2.7v34.4a2.65 2.65 0 0 1-2.6 2.6h-150.9a2.83 2.83 0 0 1-2.6-2.6v-34.4a2.64 2.64 0 0 1 1-2.1z" fill="#dce5ed" stroke="#284558" stroke-width=".4"/>
<path d="M31.5 264.1h151.3v35.4h-151.3z" fill="#f3f6fa" stroke="#284558" stroke-width=".4"/>
<path d="M33.1 285.8h148.1v1.3h-148.1z" fill="#548768" stroke="#284558" stroke-width=".4"/>
<path d="M43.7 264.6h42.3v17.2h-42.3z" fill="#bec9d6" stroke="#284558" stroke-width=".4"/>
<path d="M99.2 293h47.6v6.2h-47.6z" fill="#a9b8c6" stroke="#284558" stroke-width=".4"/>
<path d="M152.1 287.9h26.5v4.2h-26.5z" fill="#d3d9df" stroke="#284558" stroke-width=".4"/>
<path d="M16.1 324.7l1.1-.6h468.3a1.41 1.41 0 0 1 1.3 1.3v9.3a1.32 1.32 0 0 1-1.3 1.3h-468.3a1.41 1.41 0 0 1-1.3-1.3v-9.3z" fill="#fff0d3" stroke="#b18028" stroke-width=".4"/>
<text font-size="9.3" fill="#284558" x="15.9" y="17.2">OPENKEYS R0.5</text>
<text font-size="6.6" fill="#284558" x="422.5" y="17.2">102 x 118 x 30 mm</text>
<text font-size="5.3" fill="#fff" x="77.2" y="87.3">OpenKeys R05</text>
<text font-size="5" fill="#284558" x="211.7" y="251.4">ASSEMBLY AND SECURITY LIMITS</text>
<g font-size="4.9" fill="#fff">
<text x="79.1" y="127.4">1</text>
<text x="103" y="127.4">2</text>
<text x="126.8" y="127.4">3</text>
<text x="79.2" y="145.9">4</text>
<text x="103" y="145.9">5</text>
<text x="126.7" y="145.9">6</text>
<text x="79.1" y="164.4">7</text>
<text x="103" y="164.4">8</text>
<text x="126.8" y="164.4">9</text>
<text x="103" y="183">0</text>
</g>
<text font-size="4.5" fill="#fff" x="78" y="99.2">Enter device PIN</text>
<g font-size="4" fill="#284558">
<text x="15.9" y="27.8">PIN + TEN KEYS / BLUE 16x2 LCD / NO FINGERPRINT</text>
<text x="90.8" y="43.7">102.0</text>
<text x="183.9" y="74.1">DFRobot DFR0555</text>
<text x="183.9" y="101.9">Latched display power</text>
<text x="183.9" y="125.7">Ten independent contacts</text>
<text x="6.1" y="133.6">118.0</text>
<text x="183.9" y="156.1">Contextual controls</text>
<text x="183.9" y="178.6">Request review</text>
<text x="183.9" y="201.1">Four lid contacts + backup cell</text>
<text x="64.2" y="222.2">FRONT / ALL LABELS IN ENGLISH</text>
<text x="72.8" y="312.2">SECTION / 30.0 DEPTH / PCB Z=11</text>
</g>
<text font-size="3.7" fill="#284558" x="378" y="27.8">DIMENSIONED CAD CANDIDATE - NOT A PHYSICAL SAMPLE</text>
<g font-size="3.6" fill="#284558">
<text x="407.6" y="88.6">LCD ABOVE</text>
<text x="388.9" y="215.6">ACTUAL PCB COPPER LINEWORK</text>
</g>
<text font-size="3.6" fill="#805b16" x="154.4" y="332.1">ENGINEERING SAMPLE ONLY / NO OWNER SECRETS UNTIL ROOT, PROVISIONING AND PHYSICAL TESTS PASS</text>
<text font-size="3.4" fill="#8b621e" x="41.4" y="158.8">NFC</text>
<g font-size="3.3" fill="#284558">
<text x="211.7" y="263.3">One USB-C female data / 5 V charge socket. No PD request.</text>
<text x="211.7" y="271.2">100 mA input budget: 0.50 W; cell charge target up to 0.42 W.</text>
<text x="211.7" y="279.1">Protected 500 mAh pack + attached 10k NTC; not a bare cell.</text>
<text x="211.7" y="287.1">No metal or battery behind the left-side NFC winding.</text>
<text x="211.7" y="295">LCD aperture, retention, harness and key travel need a sample.</text>
<text x="211.7" y="302.9">Schematic/DRC/models do not prove fault or side-channel resistance.</text>
</g>
<g font-size="3" fill="#284558">
<text x="183.9" y="80.7">87 x 32 x 13; blue LCD / white text</text>
<text x="183.9" y="108.5">Reset cuts supply + both I2C wires</text>
<text x="183.9" y="132.3">0-9 direct GPIO; no keyboard matrix</text>
<text x="183.9" y="162.7">PIN: hold 9 erase; hold 0 cancel</text>
<text x="183.9" y="185.2">2 previous / 8 next / 5 confirm / 0 cancel</text>
<text x="183.9" y="207.7">Active loop and separate hard reset; test preload</text>
<text x="390" y="223.6">4 layers / 1.0 mm / integral NFC loop</text>
</g>
<g font-size="2.5" fill="#284558">
<text x="461.8" y="83.3">U16</text>
<text x="472.4" y="83.3">U21</text>
<text x="418.9" y="88.6">U4</text>
<text x="452.9" y="87.3">U17</text>
<text x="461.8" y="93.9">U18</text>
<text x="385.1" y="107.2">U22</text>
<text x="472.6" y="113.8">J7</text>
<text x="385.9" y="124.4">U7</text>
<text x="463.9" y="129.6">U5</text>
<text x="389" y="137.6">U29</text>
<text x="389" y="148.2">U30</text>
<text x="389.1" y="156.1">U31</text>
<text x="463.9" y="164">U6</text>
<text x="454.3" y="183.9">BACKUP CELL</text>
<text x="411.5" y="193.1">U27</text>
<text x="420.8" y="193.1">U24</text>
</g>
<g font-size="2.2" fill="#284558">
<text x="458.8" y="119.1">SW13</text>
<text x="394.9" y="186.5">SW14</text>
<text x="465.1" y="189.8">SW12</text>
<text x="453.2" y="193.1">SW15</text>
</g>
<text font-size="2" fill="#284558" x="457.7" y="186.5">BACK SIDE</text>
</svg>
